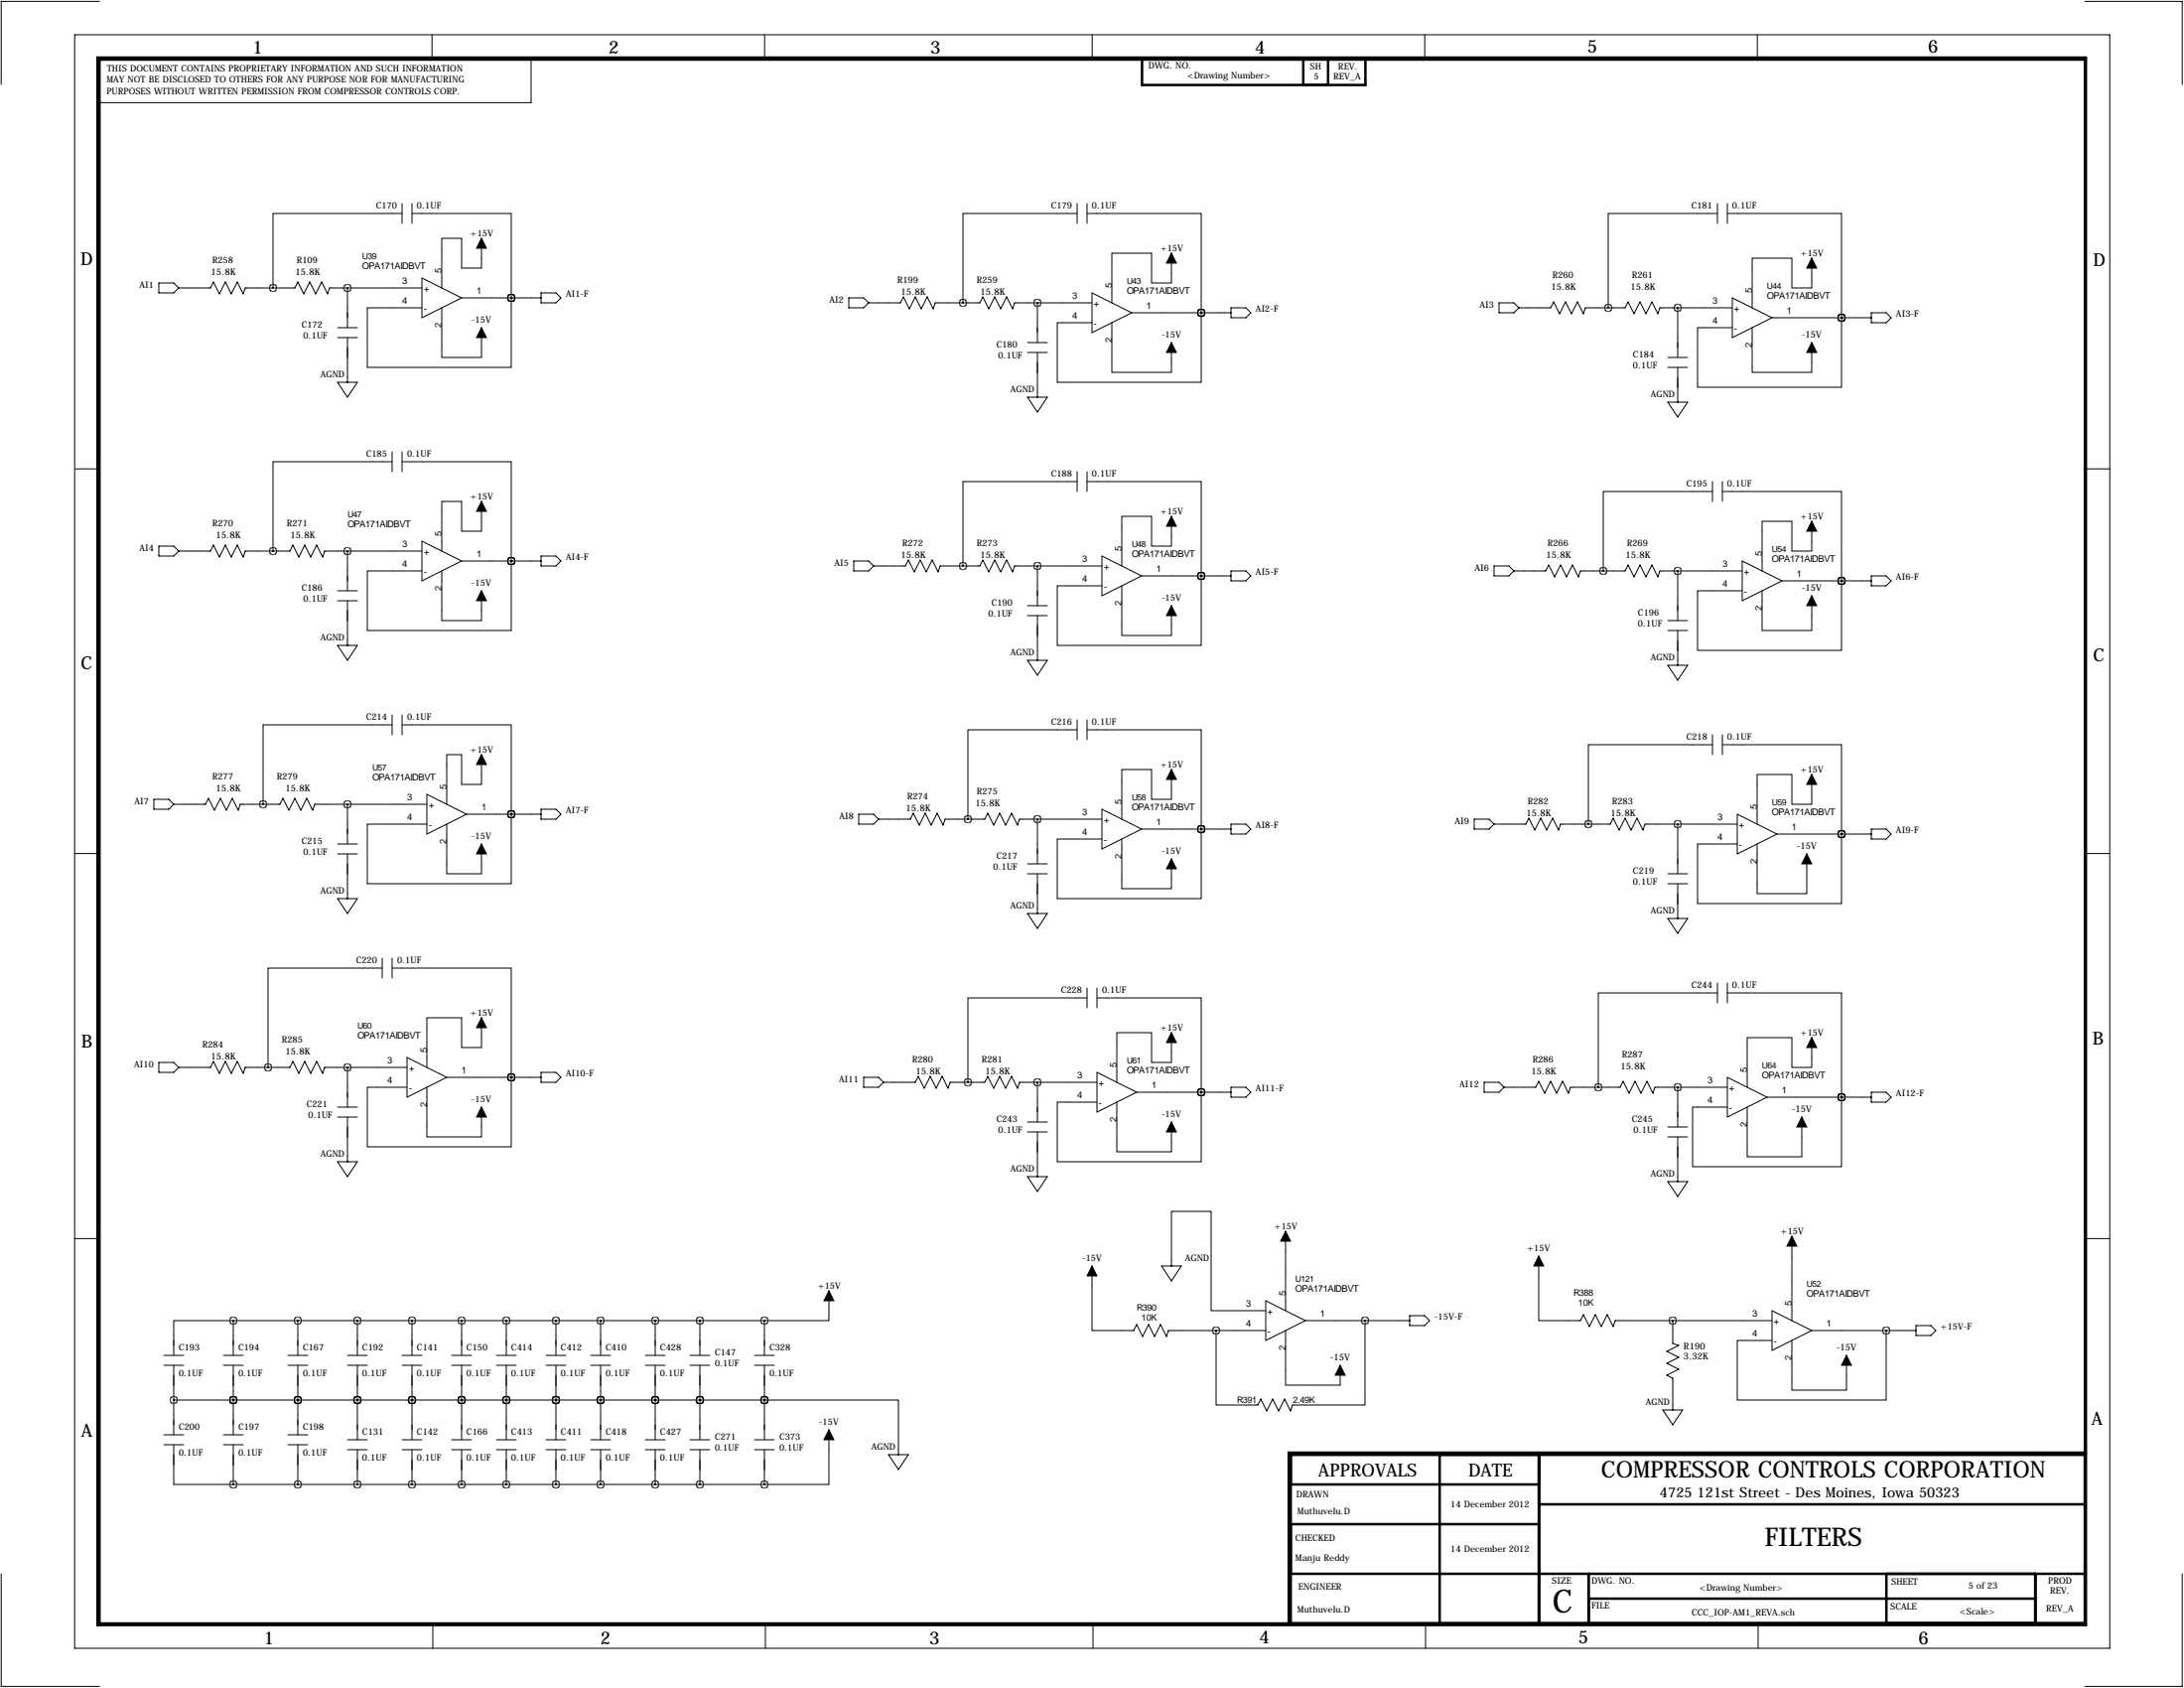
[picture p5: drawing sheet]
<svg xmlns="http://www.w3.org/2000/svg" width="559mm" height="432mm" viewBox="0 0 559 432" stroke-linecap="round" stroke-linejoin="round" font-family="sans-serif">
<g fill="none" stroke="#000" stroke-width=".25">
<path d="M19.1 8.9h520.7v412.7h-520.7zM25.5 .4h-25.2v21.2M110.5 8.9v6.3M143.1 15.2h-7.2v11.1h-110.9M195.6 8.9v6.3M279.5 8.9v6.3M364.5 8.9v6.3M449.6 8.9v6.3M533.5 .4h24.8v21.2M102.9 54.6h-33.1v19.1M102.9 52.1v5M105.4 54.6h25.4v21.6"/>
<path d="M105.4 52.1v5M275.6 54.6h-29.2v22.9M275.6 52.1v5M278.1 54.6h29.2v25.4M278.1 52.1v5M439.4 54.6h-27.9v24.1M439.4 52.1v5M442 54.6h29.2v26.7M442 52.1v5M40.6 72.4h3.8l1.3 1.3-1.3 1.2h-3.8zM45.7 73.7h8.1l.8-1.6 1.5 3.1 1.6-3.1 1.5 3.1 1.5-3.1 1.5 3.1 .5-1.5h12.7l.8-1.6 1.5 3.1 1.5-3.1 1.6 3.1 1.5-3.1 1.5 3.1 .5-1.5h23.6M88.9 73.7v10.1"/>
<path d="M107.9 71.1l10.2 5.1-10.2 5.1zM113 78.7v12.7h10.2v-7.6M118.1 76.2h20.3M123.2 61v7.6h-5.1v-7.6h-5.1v12.7M130.8 76.2v17.8h-36.8v-15.3h13.9M130.8 76.2h.1M138.4 74.9h3.8l1.3 1.3-1.3 1.3h-3.8zM217.2 76.2h3.8l1.2 1.3-1.2 1.2h-3.8zM222.2 77.5h8.2l.7-1.6 1.6 3.1 1.5-3.1 1.5 3.1 1.5-3.1 1.6 3.1 .5-1.5h11.4l.8-1.6 1.5 3.1 1.5-3.1 1.5 3.1 1.6-3.1 1.5 3.1 .5-1.5h19.8M265.4 77.5v10.1M279.4 74.9l10.2 5.1-10.2 5.1zM299.7 64.8v7.6h-5.1v-7.6h-10.1v12.7"/>
<path d="M315 78.7h3.8l1.2 1.3-1.2 1.3h-3.8zM383.5 77.5h3.8l1.3 1.2-1.3 1.3h-3.8zM388.6 78.7h8.1l.8-1.5 1.5 3.1 1.6-3.1 1.5 3.1 1.5-3.1 1.5 3.1 .5-1.6h10.2l.8-1.5 1.5 3.1 1.5-3.1 1.5 3.1 1.6-3.1 1.5 3.1 .5-1.6h18.5M429.3 78.7v12.7M443.2 76.2l10.2 5.1-10.2 5.1zM463.5 66v7.7h-5v-7.7h-10.2v12.7M86.4 83.8h5M86.4 86.4h5M86.4 97.8h5l-2.5 3.8zM88.9 86.4v11.4M262.9 87.6h5.1M262.9 90.2h5.1"/>
<path d="M265.4 90.2v11.4M284.5 82.6v12.6h15.2v-7.6M289.6 80h25.4M307.3 80v17.8h-36.8v-15.2h8.9M307.3 80h.1M426.7 91.4h5.1M426.7 94h5.1M429.3 94v8.9M448.3 83.8v11.4h15.2v-7.6M453.4 81.3h25.4M471.2 81.3v17.8h-36.9v-15.3h8.9M471.2 81.3h.1"/>
<path d="M478.8 80h3.8l1.3 1.3-1.3 1.3h-3.8zM19.2 119.9h6.4M100.3 118.1h-30.5v22.9M100.3 115.6v5M102.9 118.1h27.9v25.4M102.9 115.6v5M262.9 101.6h5.1l-2.6 3.8zM426.7 102.9h5.1l-2.5 3.8zM533.4 119.9h6.4M40.6 139.7h3.8l1.3 1.3-1.3 1.2h-3.8zM107.9 138.4l10.2 5.1-10.2 5.1zM123.2 128.3v7.6h-5.1v-7.6h-5.1v12.7"/>
<path d="M275.6 123.2h-29.2v21.6M275.6 120.6v5.1M278.1 123.2h29.2v24.1M278.1 120.6v5.1M299.7 132.1v7.6h-5.1v-7.6h-7.6v12.7M438.1 125.7h-27.9v20.3M438.1 123.2v5.1M440.7 125.7h30.5v22.9M440.7 123.2v5.1M463.5 133.3v7.7h-5v-7.7h-7.7v12.7M45.7 141h8.1l.8-1.6 1.5 3.1 1.6-3.1 1.5 3.1 1.5-3.1 1.5 3.1 .5-1.5h11.5l.7-1.6 1.6 3.1 1.5-3.1 1.5 3.1 1.5-3.1 1.5 3.1 .6-1.5h24.8M86.4 151.1h5"/>
<path d="M86.4 153.7h5M88.9 141v10.1M88.9 153.7v11.4M113 146v12.8h10.2v-7.7M118.1 143.5h20.3M130.8 143.5v17.8h-36.8v-15.3h13.9M130.8 143.5h.1M138.4 142.2h3.8l1.3 1.3-1.3 1.3h-3.8zM218.4 143.5h3.8l1.3 1.3-1.3 1.2h-3.8zM223.5 144.8h8.1l.8-1.5 1.5 3 1.6-3 1.5 3 1.5-3 1.5 3 .5-1.5h10.2l.8-1.5 1.5 3 1.5-3 1.5 3 1.6-3 1.5 3 .5-1.5h22.3M262.9 154.9h5.1M262.9 157.5h5.1"/>
<path d="M265.4 144.8v10.1M265.4 157.5v11.4M281.9 142.2l10.2 5.1-10.2 5.1zM287 149.9v12.7h12.7v-7.7M292.1 147.3h22.9M307.3 147.3v17.8h-36.8v-15.2h11.4M307.3 147.3h.1M315 146h3.8l1.2 1.3-1.2 1.3h-3.8zM382.3 144.8h3.8l1.2 1.2-1.2 1.3h-3.8zM387.3 146h8.2l.7-1.5 1.6 3.1 1.5-3.1 1.5 3.1 1.5-3.1 1.6 3.1 .5-1.6h11.4l.8-1.5 1.5 3.1 1.5-3.1 1.5 3.1 1.6-3.1 1.5 3.1 .5-1.6h21.1M426.7 158.8h5.1M429.3 146v12.8"/>
<path d="M445.8 143.5l10.1 5.1-10.1 5.1zM450.8 151.1v10.2h12.7v-8.9M455.9 148.6h22.9M471.2 148.6v17.8h-36.9v-15.3h11.5M471.2 148.6h.1M478.8 147.3h3.8l1.3 1.3-1.3 1.3h-3.8zM86.4 165.1h5l-2.5 3.8zM262.9 168.9h5.1l-2.6 3.8zM426.7 161.3h5.1M426.7 170.2h5.1l-2.5 3.8zM429.3 161.3v8.9M100.3 185.4h-33v20.3"/>
<path d="M100.3 182.9v5.1M102.9 185.4h27.9v22.9M102.9 182.9v5.1M123.2 193v7.7h-5.1v-7.7h-3.8v12.7M275.6 186.7h-28v22.8M275.6 184.1v5.1M278.1 186.7h29.2v25.4M278.1 184.1v5.1M299.7 196.8v7.7h-5.1v-7.7h-7.6v12.7M438.1 190.5h-31.7v20.3M438.1 188v5M440.7 190.5h30.5v22.9"/>
<path d="M440.7 188v5M463.5 198.1v7.6h-5v-7.6h-8.9v12.7M19 218.3h6.5M39.4 204.5h3.8l1.2 1.2-1.2 1.3h-3.8zM44.4 205.7h8.2l.7-1.5 1.6 3.1 1.5-3.1 1.5 3.1 1.5-3.1 1.6 3.1 .5-1.6h10.1l.8-1.5 1.5 3.1 1.5-3.1 1.6 3.1 1.5-3.1 1.5 3.1 .5-1.6h28.7M86.4 215.9h5M86.4 218.4h5M88.9 205.7v10.2M88.9 218.4v11.5M109.2 203.2l10.2 5.1-10.2 5.1zM114.3 210.8v12.7h8.9v-7.6M119.4 208.3h19"/>
<path d="M130.8 208.3v17.8h-36.8v-15.3h15.2M130.8 208.3h.1M138.4 207h3.8l1.3 1.3-1.3 1.2h-3.8zM219.7 208.3h3.8l1.3 1.2-1.3 1.3h-3.8zM224.8 209.5h8.1l.8-1.5 1.5 3.1 1.5-3.1 1.6 3.1 1.5-3.1 1.5 3.1 .5-1.6h10.2l.7-1.5 1.6 3.1 1.5-3.1 1.5 3.1 1.5-3.1 1.5 3.1 .6-1.6h21M265.4 209.5v11.5M281.9 207l10.2 5.1-10.2 5.1zM287 214.6v12.7h12.7v-7.6M292.1 212.1h22.9M307.3 212.1v17.8h-36.8v-15.3h11.4M307.3 212.1h.1M315 210.8h3.8l1.2 1.3-1.2 1.3h-3.8z"/>
<path d="M377.2 209.5h3.8l1.3 1.3-1.3 1.3h-3.8zM382.3 210.8h8.1l.8-1.5 1.5 3 1.5-3 1.5 3 1.6-3 1.5 3 .5-1.5h12.7l.7-1.5 1.6 3 1.5-3 1.5 3 1.5-3 1.6 3 .5-1.5h23.6M429.3 210.8v12.7M444.5 208.3l10.2 5.1-10.2 5zM449.6 215.9v12.7h12.7v-10.2M454.7 213.4h24.1M471.2 213.4v17.7h-36.9v-15.2h10.2M471.2 213.4h.1M478.8 212.1h3.8l1.3 1.3-1.3 1.2h-3.8zM533.3 218.3h6.4M86.4 229.9h5l-2.5 3.8zM262.9 221h5.1"/>
<path d="M262.9 223.5h5.1M262.9 233.7h5.1l-2.6 3.8zM265.4 223.5v10.2M426.7 223.5h5.1M426.7 226.1h5.1M426.7 234.9h5.1l-2.5 3.9zM429.3 226.1v8.8M97.8 247.6h-29.2v25.4M97.8 245.1v5.1M100.3 247.6h30.5v28M100.3 245.1v5.1M278.1 255.3h-30.5v21.6"/>
<path d="M278.1 252.7v5.1M280.7 255.3h26.6v24.1M280.7 252.7v5.1M439.4 254h-30.5v24.1M439.4 251.5v5M442 254h29.2v26.7M442 251.5v5M40.6 271.8h3.8l1.3 1.2-1.3 1.3h-3.8zM45.7 273h8.1l.8-1.5 1.5 3.1 1.6-3.1 1.5 3.1 1.5-3.1 1.5 3.1 .5-1.6h11.5l.7-1.5 1.6 3.1 1.5-3.1 1.5 3.1 1.5-3.1 1.5 3.1 .6-1.6h21M88.9 273v10.2M104.1 270.5l10.2 5.1-10.2 5.1zM109.2 278.1v12.7h14v-7.6"/>
<path d="M114.3 275.6h24.1M123.2 260.3v7.7h-5.1v-7.7h-8.9v12.7M130.8 275.6v17.8h-36.8v-15.3h10.1M130.8 275.6h.1M138.4 274.3h3.8l1.3 1.3-1.3 1.3h-3.8zM221 275.6h3.8l1.3 1.3-1.3 1.2h-3.8zM226.1 276.9h8.1l.7-1.6 1.6 3.1 1.5-3.1 1.5 3.1 1.5-3.1 1.6 3.1 .5-1.5h8.9l.7-1.6 1.6 3.1 1.5-3.1 1.5 3.1 1.5-3.1 1.5 3.1 .6-1.5h19.8M265.4 276.9v10.1M280.7 274.3l10.1 5.1-10.1 5.1zM290.8 279.4h24.2M299.7 264.2v7.6h-5.1v-7.6h-8.8v12.7M307.3 279.4v17.8h-36.8v-15.3h10.2"/>
<path d="M307.3 279.4h.1M315 278.1h3.8l1.2 1.3-1.2 1.3h-3.8zM379.7 276.9h3.8l1.3 1.2-1.3 1.3h-3.8zM384.8 278.1h8.1l.8-1.5 1.5 3.1 1.5-3.1 1.6 3.1 1.5-3.1 1.5 3.1 .5-1.6h12.7l.8-1.5 1.5 3.1 1.5-3.1 1.6 3.1 1.5-3.1 1.5 3.1 .5-1.6h18.6M429.3 278.1v10.2M442 275.6l10.1 5.1-10.1 5.1zM463.5 265.4v7.6h-5v-7.6h-11.5v12.7M478.8 279.4h3.8l1.3 1.3-1.3 1.2h-3.8zM86.4 283.2h5M86.4 285.8h5M86.4 297.2h5l-2.5 3.8zM88.9 285.8v11.4"/>
<path d="M262.9 287h5.1M262.9 289.6h5.1M265.4 289.6v11.4M285.8 281.9v12.7h13.9v-7.6M426.7 288.3h5.1M426.7 290.8h5.1M429.3 290.8v11.5M447 283.2v12.7h14v-10.1M452.1 280.7h26.7M471.2 280.7v17.7h-38.1v-15.2h8.9M471.2 280.7h.1M19 316.8h6.5"/>
<path d="M262.9 301h5.1l-2.6 3.8zM328.9 315v20.3M426.7 302.3h5.1l-2.5 3.8zM458.5 316.2v21.6M533.3 316.8h6.4M59.7 337.8h-15.3v8.9M59.7 337.8h135.9M59.7 337.8v8.9M76.2 337.8v8.9M91.4 337.8v8.9M105.4 337.8v8.9M118.1 337.8v8.9"/>
<path d="M129.5 337.8v8.9M142.2 337.8v8.9M153.7 337.8v8.9M167.6 337.8v8.9M179.1 337.8v8.9M195.6 337.8v8.9M212.1 330.2v7.6h-16.5M279.4 323.8v16.6h10.7l.7-1.6 1.6 3.1 1.5-3.1 1.5 3.1 1.5-3.1 1.5 3.1 .6-1.5h24.8M297.2 323.8h5.1l-2.6 3.9zM299.7 323.8v-13.9h10.2v25.4h13.9M323.8 332.7l10.2 5.1-10.2 5.1zM334 337.8h26.7"/>
<path d="M349.2 337.8v21.6h-18.5l-.5 1.5-1.5-3-1.5 3-1.6-3-1.5 3-1.5-3-.8 1.5h-10.7v-19M360.7 336.5h3.8l1.3 1.3-1.3 1.3h-3.8zM393.7 321.3v16.5h10.7l.7-1.5 1.6 3 1.5-3 1.5 3 1.5-3 1.5 3 .6-1.5h40.1M428 337.8v5.9l1.5 .5-3 1.5 3 1.5-3 1.5 3 1.6-3 1.5 1.5 .8v8.1M453.4 335.3l10.1 5.1-10.1 5zM490.2 339.1h3.8l1.3 1.3-1.3 1.2h-3.8zM41.9 346.7h5.1M41.9 349.2h5.1M44.4 349.2v17.8M44.4 358.1h151.2M57.1 346.7h5.1M57.1 349.2h5.1"/>
<path d="M59.7 358.1h.1M59.7 349.2v17.8M73.7 346.7h5M73.7 349.2h5M76.2 358.1h.1M76.2 349.2v17.8M88.9 346.7h5.1M88.9 349.2h5.1M91.4 358.1h.1M91.4 349.2v19.1M102.9 346.7h5M102.9 349.2h5"/>
<path d="M105.4 358.1h.1M105.4 349.2v19.1M115.6 346.7h5M115.6 349.2h5M118.1 358.1h.1M118.1 349.2v19.1M127 346.7h5.1M127 349.2h5.1M129.5 358.1h.1M129.5 349.2v19.1M139.7 346.7h5.1M139.7 349.2h5.1"/>
<path d="M142.2 358.1h.1M142.2 349.2v19.1M151.1 346.7h5.1M151.1 349.2h5.1M153.7 358.1h.1M153.7 349.2v19.1M165.1 346.7h5.1M165.1 349.2h5.1M167.6 358.1h.1M167.6 349.2v19.1M176.5 346.7h5.1M176.5 349.2h5.1"/>
<path d="M179.1 358.1h.1M179.1 349.2v19.1M193 346.7h5.1M193 349.2h5.1M195.6 358.1h.1M195.6 358.1h34.3v14M195.6 349.2v19.1M328.9 340.4v13.9h14v-5.1M458.5 342.9v12.7h13.9v-8.9M463.5 340.4h26.7M482.6 340.4v17.7h-38.1v-15.2h8.9M41.9 367h5.1"/>
<path d="M41.9 369.6h5.1M44.4 369.6v10.1h15.3M57.1 367h5.1M57.1 369.6h5.1M59.7 369.6v10.1M59.7 379.7h135.9M73.7 367h5M73.7 369.6h5M76.2 369.6v10.1M88.9 368.3h5.1M88.9 370.8h5.1M91.4 370.8v8.9"/>
<path d="M102.9 368.3h5M102.9 370.8h5M105.4 370.8v8.9M115.6 368.3h5M115.6 370.8h5M118.1 370.8v8.9M127 368.3h5.1M127 370.8h5.1M129.5 370.8v8.9M139.7 368.3h5.1M139.7 370.8h5.1M142.2 370.8v8.9"/>
<path d="M151.1 368.3h5.1M151.1 370.8h5.1M153.7 370.8v8.9M165.1 368.3h5.1M165.1 370.8h5.1M167.6 370.8v8.9M176.5 368.3h5.1M176.5 370.8h5.1M179.1 370.8v8.9M193 368.3h5.1M193 370.8h5.1M195.6 370.8v8.9"/>
<path d="M212.1 365.8v13.9h-16.5M227.3 372.1h5.1l-2.5 3.8zM425.4 360.7h5.1l-2.5 3.8zM.3 402.6v28.8h25.2M110.7 415.3v6.3M195.8 415.3v6.3M279.7 415.3v6.3M364.7 415.3v6.3M449.8 415.3v6.3M558.3 402.6v28.8h-24.8"/>
</g>
<g fill="none" stroke="#000" stroke-width=".63">
<path d="M24.9 14.7h508.8v401h-508.8zM25.5 15.2h508v400.1h-508zM292.2 15h57.2v6.7h-57.2zM333.5 21.7v-6.7h6.3v6.7M330.3 379.7h63.5M368.4 372.1v43.2M393.8 372.1v43.2M533.5 372.1h-203.2v43.2M533.5 371.6h-203.8v43.7M330.3 389.9h63.5M393.8 384.8h139.7M330.3 402.6h203.2"/>
<path d="M406.5 402.6v12.7M406.5 408.9h114.3M482.7 402.6v12.7M520.8 402.6v12.7"/>
</g>
<g fill="#000" stroke="#000" stroke-width=".25">
<path d="M123.2 61l1.3 2.5h-2.6zM299.7 64.8l1.3 2.5h-2.6zM463.5 66l1.3 2.6h-2.5zM123.2 83.8l1.3 2.6h-2.6zM299.7 87.6l1.3 2.6h-2.6zM463.5 87.6l1.3 2.6h-2.5zM123.2 128.3l1.3 2.5h-2.6zM299.7 132.1l1.3 2.5h-2.6zM463.5 133.3l1.3 2.6h-2.5zM123.2 151.1l1.3 2.6h-2.6zM299.7 154.9l1.3 2.6h-2.6zM463.5 152.4l1.3 2.5h-2.5z"/>
<path d="M123.2 193l1.3 2.6h-2.6zM299.7 196.8l1.3 2.6h-2.6zM463.5 198.1l1.3 2.6h-2.5zM123.2 215.9l1.3 2.5h-2.6zM299.7 219.7l1.3 2.5h-2.6zM462.3 218.4l1.2 2.6h-2.5zM123.2 260.3l1.3 2.6h-2.6zM299.7 264.2l1.3 2.5h-2.6zM463.5 265.4l1.3 2.6h-2.5zM123.2 283.2l1.3 2.6h-2.6zM299.7 287l1.3 2.6h-2.6zM461 285.8l1.3 2.5h-2.6z"/>
<path d="M328.9 315l1.3 2.5h-2.5zM458.5 316.2l1.2 2.6h-2.5zM212.1 330.2l1.3 2.5h-2.6zM279.4 323.8l1.3 2.6h-2.6zM393.7 321.3l1.3 2.5h-2.6zM342.9 349.2l1.3 2.6h-2.6zM472.4 346.7l1.3 2.5h-2.5zM212.1 365.8l1.3 2.5h-2.6z"/>
</g>
<path d="M130.7 76.2a.1 .1 0 0 0 .2 0 .1 .1 0 0 0-.2 0zM88.8 73.7a.1 .1 0 0 0 .2 0 .1 .1 0 0 0-.2 0zM130.7 76.2a.1 .1 0 0 0 .2 0 .1 .1 0 0 0-.2 0zM130.7 143.5a.1 .1 0 0 0 .2 0 .1 .1 0 0 0-.2 0zM88.8 141a.1 .1 0 0 0 .2 0 .1 .1 0 0 0-.2 0zM130.7 143.5a.1 .1 0 0 0 .2 0 .1 .1 0 0 0-.2 0zM130.7 208.3a.1 .1 0 0 0 .2 0 .1 .1 0 0 0-.2 0zM88.8 205.7a.1 .1 0 0 0 .2 0 .1 .1 0 0 0-.2 0zM130.7 208.3a.1 .1 0 0 0 .2 0 .1 .1 0 0 0-.2 0zM130.7 275.6a.1 .1 0 0 0 .2 0 .1 .1 0 0 0-.2 0zM88.8 273a.1 .1 0 0 0 .2 0 .1 .1 0 0 0-.2 0zM130.7 275.6a.1 .1 0 0 0 .2 0 .1 .1 0 0 0-.2 0zM69.8 73.7a.07 .07 0 0 0 .1 0 .07 .07 0 0 0-.1 0zM69.8 141a.07 .07 0 0 0 .1 0 .07 .07 0 0 0-.1 0zM67.2 205.7a.1 .1 0 0 0 .2 0 .1 .1 0 0 0-.2 0zM68.5 273a.07 .07 0 0 0 .1 0 .07 .07 0 0 0-.1 0zM307.3 80a.07 .07 0 0 0 .1 0 .07 .07 0 0 0-.1 0zM265.4 77.5a.07 .07 0 0 0 .1 0 .07 .07 0 0 0-.1 0zM307.3 80a.07 .07 0 0 0 .1 0 .07 .07 0 0 0-.1 0zM307.3 147.3a.07 .07 0 0 0 .1 0 .07 .07 0 0 0-.1 0zM265.4 144.8a.07 .07 0 0 0 .1 0 .07 .07 0 0 0-.1 0zM307.3 147.3a.07 .07 0 0 0 .1 0 .07 .07 0 0 0-.1 0zM307.3 212.1a.07 .07 0 0 0 .1 0 .07 .07 0 0 0-.1 0zM265.4 209.5a.07 .07 0 0 0 .1 0 .07 .07 0 0 0-.1 0zM307.3 212.1a.07 .07 0 0 0 .1 0 .07 .07 0 0 0-.1 0zM307.3 279.4a.07 .07 0 0 0 .1 0 .07 .07 0 0 0-.1 0zM265.4 276.9a.07 .07 0 0 0 .1 0 .07 .07 0 0 0-.1 0zM307.3 279.4a.07 .07 0 0 0 .1 0 .07 .07 0 0 0-.1 0zM246.3 77.5a.07 .07 0 0 0 .1 0 .07 .07 0 0 0-.1 0zM246.3 144.8a.07 .07 0 0 0 .1 0 .07 .07 0 0 0-.1 0zM247.6 209.5a.07 .07 0 0 0 .1 0 .07 .07 0 0 0-.1 0zM247.6 276.9a.07 .07 0 0 0 .1 0 .07 .07 0 0 0-.1 0zM471.1 81.3a.07 .07 0 0 0 .1 0 .07 .07 0 0 0-.1 0zM429.2 78.7a.07 .07 0 0 0 .1 0 .07 .07 0 0 0-.1 0zM471.1 81.3a.07 .07 0 0 0 .1 0 .07 .07 0 0 0-.1 0zM471.1 148.6a.07 .07 0 0 0 .1 0 .07 .07 0 0 0-.1 0zM429.2 146.1a.07 .07 0 0 0 .1 0 .07 .07 0 0 0-.1 0zM471.1 148.6a.07 .07 0 0 0 .1 0 .07 .07 0 0 0-.1 0zM471.1 213.4a.07 .07 0 0 0 .1 0 .07 .07 0 0 0-.1 0zM429.2 210.8a.07 .07 0 0 0 .1 0 .07 .07 0 0 0-.1 0zM471.1 213.4a.07 .07 0 0 0 .1 0 .07 .07 0 0 0-.1 0zM471.1 280.7a.07 .07 0 0 0 .1 0 .07 .07 0 0 0-.1 0zM429.2 278.1a.07 .07 0 0 0 .1 0 .07 .07 0 0 0-.1 0zM471.1 280.7a.07 .07 0 0 0 .1 0 .07 .07 0 0 0-.1 0zM411.4 78.7a.07 .07 0 0 0 .1 0 .07 .07 0 0 0-.1 0zM410.1 146.1a.1 .1 0 0 0 .2 0 .1 .1 0 0 0-.2 0zM406.3 210.8a.1 .1 0 0 0 .2 0 .1 .1 0 0 0-.2 0zM408.9 278.1a.07 .07 0 0 0 .1 0 .07 .07 0 0 0-.1 0zM349.2 337.8a.07 .07 0 0 0 .1 0 .07 .07 0 0 0-.1 0zM311.1 340.4a.07 .07 0 0 0 .1 0 .07 .07 0 0 0-.1 0zM482.5 340.4a.1 .1 0 0 0 .2 0 .1 .1 0 0 0-.2 0zM427.9 337.8a.1 .1 0 0 0 .2 0 .1 .1 0 0 0-.2 0zM44.4 358.1a.07 .07 0 0 0 .1 0 .07 .07 0 0 0-.1 0zM59.6 358.1a.1 .1 0 0 0 .2 0 .1 .1 0 0 0-.2 0zM59.6 358.1a.1 .1 0 0 0 .2 0 .1 .1 0 0 0-.2 0zM76.1 358.1a.1 .1 0 0 0 .2 0 .1 .1 0 0 0-.2 0zM76.1 358.1a.1 .1 0 0 0 .2 0 .1 .1 0 0 0-.2 0zM76.1 337.8a.1 .1 0 0 0 .2 0 .1 .1 0 0 0-.2 0zM59.6 337.8a.1 .1 0 0 0 .2 0 .1 .1 0 0 0-.2 0zM59.6 379.7a.1 .1 0 0 0 .2 0 .1 .1 0 0 0-.2 0zM91.4 337.8a.07 .07 0 0 0 .1 0 .07 .07 0 0 0-.1 0zM76.1 379.7a.1 .1 0 0 0 .2 0 .1 .1 0 0 0-.2 0zM91.4 358.1a.07 .07 0 0 0 .1 0 .07 .07 0 0 0-.1 0zM105.3 358.1a.1 .1 0 0 0 .2 0 .1 .1 0 0 0-.2 0zM118 358.1a.1 .1 0 0 0 .2 0 .1 .1 0 0 0-.2 0zM118 358.1a.1 .1 0 0 0 .2 0 .1 .1 0 0 0-.2 0zM105.3 358.1a.1 .1 0 0 0 .2 0 .1 .1 0 0 0-.2 0zM105.3 379.7a.1 .1 0 0 0 .2 0 .1 .1 0 0 0-.2 0zM118 379.7a.1 .1 0 0 0 .2 0 .1 .1 0 0 0-.2 0zM91.4 379.7a.07 .07 0 0 0 .1 0 .07 .07 0 0 0-.1 0zM105.3 337.8a.1 .1 0 0 0 .2 0 .1 .1 0 0 0-.2 0zM118 337.8a.1 .1 0 0 0 .2 0 .1 .1 0 0 0-.2 0zM91.4 358.1a.07 .07 0 0 0 .1 0 .07 .07 0 0 0-.1 0zM129.5 337.8a.07 .07 0 0 0 .1 0 .07 .07 0 0 0-.1 0zM142.2 337.8a.07 .07 0 0 0 .1 0 .07 .07 0 0 0-.1 0zM153.6 337.8a.07 .07 0 0 0 .1 0 .07 .07 0 0 0-.1 0zM167.6 337.8a.07 .07 0 0 0 .1 0 .07 .07 0 0 0-.1 0zM167.6 358.1a.07 .07 0 0 0 .1 0 .07 .07 0 0 0-.1 0zM167.6 358.1a.07 .07 0 0 0 .1 0 .07 .07 0 0 0-.1 0zM153.6 358.1a.07 .07 0 0 0 .1 0 .07 .07 0 0 0-.1 0zM153.6 358.1a.07 .07 0 0 0 .1 0 .07 .07 0 0 0-.1 0zM142.2 358.1a.07 .07 0 0 0 .1 0 .07 .07 0 0 0-.1 0zM142.2 358.1a.07 .07 0 0 0 .1 0 .07 .07 0 0 0-.1 0zM129.5 358.1a.07 .07 0 0 0 .1 0 .07 .07 0 0 0-.1 0zM129.5 358.1a.07 .07 0 0 0 .1 0 .07 .07 0 0 0-.1 0zM129.5 379.7a.07 .07 0 0 0 .1 0 .07 .07 0 0 0-.1 0zM142.2 379.7a.07 .07 0 0 0 .1 0 .07 .07 0 0 0-.1 0zM153.6 379.7a.07 .07 0 0 0 .1 0 .07 .07 0 0 0-.1 0zM167.6 379.7a.07 .07 0 0 0 .1 0 .07 .07 0 0 0-.1 0zM179 358.1a.07 .07 0 0 0 .1 0 .07 .07 0 0 0-.1 0zM179 358.1a.07 .07 0 0 0 .1 0 .07 .07 0 0 0-.1 0zM179 379.7a.07 .07 0 0 0 .1 0 .07 .07 0 0 0-.1 0zM179 337.8a.07 .07 0 0 0 .1 0 .07 .07 0 0 0-.1 0zM195.5 337.8a.07 .07 0 0 0 .1 0 .07 .07 0 0 0-.1 0zM195.5 358.1a.07 .07 0 0 0 .1 0 .07 .07 0 0 0-.1 0zM195.5 358.1a.07 .07 0 0 0 .1 0 .07 .07 0 0 0-.1 0zM195.5 379.7a.07 .07 0 0 0 .1 0 .07 .07 0 0 0-.1 0z" fill="#000" stroke="#000" stroke-width="1.9"/>
<text font-size="8.2" x="397.2" y="412.6">C</text>
<text font-size="6.6" x="451.6" y="395.5">FILTERS</text>
<text font-size="5.9" x="409.7" y="378">COMPRESSOR CONTROLS CORPORATION</text>
<g font-size="4.6">
<text x="64.6" y="13.7">1</text>
<text x="155.8" y="13.7">2</text>
<text x="238" y="13.7">3</text>
<text x="321.1" y="13.7">4</text>
<text x="406.1" y="13.5">5</text>
<text x="493.3" y="13.5">6</text>
<text x="20.6" y="67.9">D</text>
<text x="535.6" y="68.1">D</text>
<text x="20.7" y="171.1">C</text>
<text x="535.5" y="169.2">C</text>
<text x="20.8" y="268.1">B</text>
<text x="535.4" y="267.2">B</text>
<text x="535.2" y="364.5">A</text>
<text x="20.8" y="367.5">A</text>
<text x="337.3" y="377.7">APPROVALS</text>
<text x="375.7" y="377.7">DATE</text>
<text x="67.5" y="420.6">1</text>
<text x="153.6" y="420.6">2</text>
<text x="237.8" y="420.6">3</text>
<text x="322.2" y="420.5">4</text>
<text x="403.9" y="420.4">5</text>
<text x="490.9" y="420.6">6</text>
</g>
<text font-size="3.6" x="424.7" y="383">4725 121st Street - Des Moines, Iowa 50323</text>
<g font-size="2.4">
<text x="54" y="70.2">15.8K</text>
<text x="75.5" y="70.2">15.8K</text>
<text x="92.7" y="68.9">OPA171AIDBVT</text>
<text x="113" y="69.8" transform="rotate(-90 113 69.8)">5</text>
<text x="102.9" y="72.7">3</text>
<text x="102.9" y="77.8">4</text>
<text x="121.9" y="75.2">1</text>
<text x="230.5" y="75.3">15.8K</text>
<text x="250.8" y="75.3">15.8K</text>
<text x="274.4" y="76.5">3</text>
<text x="284.5" y="73.7" transform="rotate(-90 284.5 73.7)">5</text>
<text x="288.3" y="75.2">OPA171AIDBVT</text>
<text x="396.9" y="74.1">15.8K</text>
<text x="417.2" y="74.1">15.8K</text>
<text x="438.2" y="77.8">3</text>
<text x="448.3" y="74.9" transform="rotate(-90 448.3 74.9)">5</text>
<text x="452.1" y="76.5">OPA171AIDBVT</text>
<text x="113" y="83.8" transform="rotate(-90 113 83.8)">2</text>
<text x="274.4" y="81.6">4</text>
<text x="293.4" y="79.1">1</text>
<text x="438.2" y="82.9">4</text>
<text x="457.2" y="80.3">1</text>
<text x="284.5" y="87.6" transform="rotate(-90 284.5 87.6)">2</text>
<text x="448.3" y="88.9" transform="rotate(-90 448.3 88.9)">2</text>
<text x="461" y="86.4">-15V</text>
<text x="55.2" y="137.6">15.8K</text>
<text x="74.3" y="137.6">15.8K</text>
<text x="88.9" y="134.9">OPA171AIDBVT</text>
<text x="113" y="137.2" transform="rotate(-90 113 137.2)">5</text>
<text x="102.9" y="140">3</text>
<text x="121.9" y="142.6">1</text>
<text x="230.5" y="142.6">15.8K</text>
<text x="250.8" y="142.6">15.8K</text>
<text x="276.9" y="143.8">3</text>
<text x="287" y="141" transform="rotate(-90 287 141)">5</text>
<text x="289.6" y="142.6">OPA171AIDBVT</text>
<text x="395.6" y="142.6">15.8K</text>
<text x="415.9" y="142.6">15.8K</text>
<text x="450.8" y="142.2" transform="rotate(-90 450.8 142.2)">5</text>
<text x="453.4" y="143.8">OPA171AIDBVT</text>
<text x="102.9" y="145.1">4</text>
<text x="276.9" y="148.9">4</text>
<text x="295.9" y="146.4">1</text>
<text x="440.7" y="145.1">3</text>
<text x="459.7" y="147.6">1</text>
<text x="113" y="151.1" transform="rotate(-90 113 151.1)">2</text>
<text x="287" y="154.9" transform="rotate(-90 287 154.9)">2</text>
<text x="440.7" y="150.2">4</text>
<text x="461" y="151.1">-15V</text>
<text x="450.8" y="156.2" transform="rotate(-90 450.8 156.2)">2</text>
<text x="55.2" y="202.3">15.8K</text>
<text x="73" y="202.3">15.8K</text>
<text x="95.2" y="199.7">OPA171AIDBVT</text>
<text x="114.3" y="201.9" transform="rotate(-90 114.3 201.9)">5</text>
<text x="104.2" y="204.8">3</text>
<text x="104.2" y="209.9">4</text>
<text x="123.2" y="207.3">1</text>
<text x="231.8" y="207.4">15.8K</text>
<text x="249.5" y="206.1">15.8K</text>
<text x="276.9" y="208.6">3</text>
<text x="287" y="205.7" transform="rotate(-90 287 205.7)">5</text>
<text x="289.6" y="207.3">OPA171AIDBVT</text>
<text x="390.5" y="208.7">15.8K</text>
<text x="412.1" y="208.7">15.8K</text>
<text x="439.5" y="209.9">3</text>
<text x="449.6" y="207" transform="rotate(-90 449.6 207)">5</text>
<text x="453.4" y="208.6">OPA171AIDBVT</text>
<text x="114.3" y="215.9" transform="rotate(-90 114.3 215.9)">2</text>
<text x="276.9" y="213.7">4</text>
<text x="295.9" y="211.1">1</text>
<text x="439.5" y="214.9">4</text>
<text x="458.5" y="212.4">1</text>
<text x="287" y="219.7" transform="rotate(-90 287 219.7)">2</text>
<text x="449.6" y="220.9" transform="rotate(-90 449.6 220.9)">2</text>
<text x="459.7" y="217.2">-15V</text>
<text x="73" y="269.6">15.8K</text>
<text x="91.4" y="265.7">OPA171AIDBVT</text>
<text x="109.2" y="269.2" transform="rotate(-90 109.2 269.2)">5</text>
<text x="54" y="270.9">15.8K</text>
<text x="99.1" y="272.1">3</text>
<text x="118.1" y="274.6">1</text>
<text x="234.3" y="274.7">15.8K</text>
<text x="252.1" y="274.7">15.8K</text>
<text x="275.6" y="275.9">3</text>
<text x="285.7" y="273" transform="rotate(-90 285.7 273)">5</text>
<text x="288.3" y="274.6">OPA171AIDBVT</text>
<text x="391.8" y="274.7">15.8K</text>
<text x="414.6" y="273.4">15.8K</text>
<text x="447" y="274.3" transform="rotate(-90 447 274.3)">5</text>
<text x="450.8" y="275.9">OPA171AIDBVT</text>
<text x="99.1" y="277.2">4</text>
<text x="275.6" y="281">4</text>
<text x="294.6" y="278.4">1</text>
<text x="436.9" y="277.2">3</text>
<text x="455.9" y="279.7">1</text>
<text x="109.2" y="283.2" transform="rotate(-90 109.2 283.2)">2</text>
<text x="285.7" y="287" transform="rotate(-90 285.7 287)">2</text>
<text x="436.9" y="282.3">4</text>
<text x="458.4" y="284.5">-15V</text>
<text x="447" y="288.2" transform="rotate(-90 447 288.2)">2</text>
<text x="318.8" y="334.3">3</text>
<text x="328.9" y="331.5" transform="rotate(-90 328.9 331.5)">5</text>
<text x="331.5" y="330.5">OPA171AIDBVT</text>
<text x="458.5" y="334" transform="rotate(-90 458.5 334)">5</text>
<text x="462.3" y="331.8">OPA171AIDBVT</text>
<text x="318.8" y="339.4">4</text>
<text x="337.8" y="336.9">1</text>
<text x="448.4" y="336.9">3</text>
<text x="448.4" y="341.9">4</text>
<text x="467.4" y="339.4">1</text>
<text x="328.9" y="345.4" transform="rotate(-90 328.9 345.4)">2</text>
<text x="340.3" y="348">-15V</text>
<text x="430.8" y="345.2">R190</text>
<text x="430.8" y="347.6">3.32K</text>
<text x="458.5" y="347.9" transform="rotate(-90 458.5 347.9)">2</text>
<text x="469.9" y="345.4">-15V</text>
</g>
<g font-size="2.3">
<text x="293.8" y="17.6">DWG. NO.</text>
<text x="335.2" y="17.7">SH</text>
<text x="342.4" y="17.8">REV.</text>
<text x="27.3" y="21.1">MAY NOT BE DISCLOSED TO OTHERS FOR ANY PURPOSE NOR FOR MANUFACTURING</text>
<text x="27.4" y="18.3">THIS DOCUMENT CONTAINS PROPRIETARY INFORMATION AND SUCH INFORMATION</text>
<text x="303.8" y="20.1">&lt;Drawing Number&gt;</text>
<text x="336.1" y="20.4">5</text>
<text x="341.2" y="20.4">REV_A</text>
<text x="27.3" y="24.2">PURPOSES WITHOUT WRITTEN PERMISSION FROM COMPRESSOR CONTROLS CORP.</text>
<text x="96.2" y="53.3">C170</text>
<text x="106.7" y="53.3">0.1UF</text>
<text x="268.9" y="53.3">C179</text>
<text x="279.4" y="53.3">0.1UF</text>
<text x="432.7" y="53.3">C181</text>
<text x="443.2" y="53.3">0.1UF</text>
<text x="120.4" y="60.5">+15V</text>
<text x="296.9" y="64.3">+15V</text>
<text x="460.8" y="65.5">+15V</text>
<text x="54.3" y="67.3">R258</text>
<text x="75.9" y="67.3">R109</text>
<text x="397.2" y="71.1">R260</text>
<text x="417.5" y="71.1">R261</text>
<text x="35.7" y="73.7">AI1</text>
<text x="108.5" y="74.7">+</text>
<text x="144.8" y="75.9">AI1-F</text>
<text x="212.2" y="77.5">AI2</text>
<text x="229.5" y="72.4">R199</text>
<text x="249.9" y="72.4">R259</text>
<text x="77.1" y="83.8">C172</text>
<text x="108.5" y="79.8">-</text>
<text x="120.6" y="82.6">-15V</text>
<text x="279.9" y="83.6">-</text>
<text x="279.9" y="78.5">+</text>
<text x="321.3" y="79.8">AI2-F</text>
<text x="378.6" y="78.7">AI3</text>
<text x="443.7" y="79.8">+</text>
<text x="485.1" y="81">AI3-F</text>
<text x="77.6" y="86.7">0.1UF</text>
<text x="254.9" y="88.9">C180</text>
<text x="297.2" y="86.4">-15V</text>
<text x="443.7" y="84.8">-</text>
<text x="255.4" y="91.8">0.1UF</text>
<text x="417.8" y="91.4">C184</text>
<text x="417.8" y="94.3">0.1UF</text>
<text x="82" y="96.5">AGND</text>
<text x="258.5" y="100.3">AGND</text>
<text x="422.4" y="101.6">AGND</text>
<text x="93.7" y="116.8">C185</text>
<text x="104.1" y="116.8">0.1UF</text>
<text x="268.9" y="121.9">C188</text>
<text x="279.4" y="121.9">0.1UF</text>
<text x="431.5" y="124.5">C195</text>
<text x="442" y="124.5">0.1UF</text>
<text x="120.4" y="127.8">+15V</text>
<text x="296.9" y="131.6">+15V</text>
<text x="54.3" y="134.6">R270</text>
<text x="73.3" y="134.6">R271</text>
<text x="460.8" y="132.8">+15V</text>
<text x="35.7" y="141">AI4</text>
<text x="108.5" y="142">+</text>
<text x="144.8" y="143.3">AI4-F</text>
<text x="230.8" y="139.7">R272</text>
<text x="249.9" y="139.7">R273</text>
<text x="395.9" y="139.7">R266</text>
<text x="416.2" y="139.7">R269</text>
<text x="108.5" y="147.1">-</text>
<text x="120.6" y="149.9">-15V</text>
<text x="213.5" y="144.8">AI5</text>
<text x="282.4" y="145.8">+</text>
<text x="321.3" y="147.1">AI5-F</text>
<text x="377.3" y="146.1">AI6</text>
<text x="446.3" y="147.1">+</text>
<text x="485.1" y="148.3">AI6-F</text>
<text x="77.1" y="151.1">C186</text>
<text x="77.6" y="154">0.1UF</text>
<text x="253.7" y="154.9">C190</text>
<text x="282.4" y="150.9">-</text>
<text x="297.2" y="153.7">-15V</text>
<text x="446.3" y="152.2">-</text>
<text x="252.9" y="157.8">0.1UF</text>
<text x="419.1" y="157.5">C196</text>
<text x="419.1" y="160.4">0.1UF</text>
<text x="82" y="163.8">AGND</text>
<text x="258.5" y="167.6">AGND</text>
<text x="422.4" y="168.9">AGND</text>
<text x="93.7" y="184.1">C214</text>
<text x="104.1" y="184.1">0.1UF</text>
<text x="268.9" y="185.4">C216</text>
<text x="279.4" y="185.4">0.1UF</text>
<text x="431.5" y="189.2">C218</text>
<text x="442" y="189.2">0.1UF</text>
<text x="120.4" y="192.5">+15V</text>
<text x="296.9" y="196.3">+15V</text>
<text x="460.8" y="197.6">+15V</text>
<text x="54.3" y="199.4">R277</text>
<text x="70.8" y="199.4">R279</text>
<text x="249.9" y="203.2">R275</text>
<text x="34.4" y="205.7">AI7</text>
<text x="109.7" y="206.8">+</text>
<text x="144.8" y="208">AI7-F</text>
<text x="214.8" y="209.5">AI8</text>
<text x="232.1" y="204.5">R274</text>
<text x="390.8" y="205.7">R282</text>
<text x="412.4" y="205.7">R283</text>
<text x="77.1" y="215.9">C215</text>
<text x="109.7" y="211.8">-</text>
<text x="120.6" y="214.6">-15V</text>
<text x="282.4" y="215.7">-</text>
<text x="282.4" y="210.6">+</text>
<text x="321.3" y="211.8">AI8-F</text>
<text x="372.2" y="210.8">AI9</text>
<text x="445" y="211.8">+</text>
<text x="485.1" y="213.1">AI9-F</text>
<text x="77.6" y="218.8">0.1UF</text>
<text x="254.9" y="219.7">C217</text>
<text x="297.2" y="218.4">-15V</text>
<text x="445" y="216.9">-</text>
<text x="254.2" y="222.6">0.1UF</text>
<text x="417.8" y="223.5">C219</text>
<text x="417.8" y="226.4">0.1UF</text>
<text x="82" y="228.6">AGND</text>
<text x="258.5" y="232.4">AGND</text>
<text x="422.4" y="233.7">AGND</text>
<text x="91.1" y="246.4">C220</text>
<text x="101.6" y="246.4">0.1UF</text>
<text x="271.5" y="254">C228</text>
<text x="281.9" y="254">0.1UF</text>
<text x="432.7" y="252.7">C244</text>
<text x="443.2" y="252.7">0.1UF</text>
<text x="120.4" y="259.8">+15V</text>
<text x="296.9" y="263.7">+15V</text>
<text x="51.7" y="268">R284</text>
<text x="72.1" y="266.7">R285</text>
<text x="460.8" y="264.9">+15V</text>
<text x="34.4" y="273">AI10</text>
<text x="104.6" y="274.1">+</text>
<text x="144.8" y="275.3">AI10-F</text>
<text x="233.4" y="271.8">R280</text>
<text x="251.1" y="271.8">R281</text>
<text x="392.1" y="271.8">R286</text>
<text x="415" y="270.5">R287</text>
<text x="104.6" y="279.2">-</text>
<text x="120.6" y="281.9">-15V</text>
<text x="214.7" y="276.9">AI11</text>
<text x="281.2" y="277.9">+</text>
<text x="321.3" y="279.1">AI11-F</text>
<text x="373.5" y="278.1">AI12</text>
<text x="442.5" y="279.2">+</text>
<text x="485.1" y="280.4">AI12-F</text>
<text x="78.4" y="283.2">C221</text>
<text x="78.9" y="286.1">0.1UF</text>
<text x="254.9" y="287">C243</text>
<text x="281.2" y="283">-</text>
<text x="297.2" y="285.8">-15V</text>
<text x="417.5" y="287">C245</text>
<text x="442.5" y="284.2">-</text>
<text x="255.4" y="289.9">0.1UF</text>
<text x="418" y="289.9">0.1UF</text>
<text x="82" y="295.9">AGND</text>
<text x="258.5" y="299.7">AGND</text>
<text x="422.4" y="301">AGND</text>
<text x="326.1" y="314.5">+15V</text>
<text x="455.7" y="315.7">+15V</text>
<text x="276.9" y="322.6">-15V</text>
<text x="303.2" y="322.6">AGND</text>
<text x="390.8" y="320">+15V</text>
<text x="209.3" y="329.7">+15V</text>
<text x="290.9" y="335.3">R390</text>
<text x="402.7" y="331.5">R388</text>
<text x="403.9" y="334">10K</text>
<text x="292.1" y="337.8">10K</text>
<text x="324.4" y="341.4">-</text>
<text x="324.4" y="336.3">+</text>
<text x="367" y="337.6">-15V-F</text>
<text x="453.9" y="338.8">+</text>
<text x="496.6" y="340.1">+15V-F</text>
<text x="45.7" y="345.4">C193</text>
<text x="61" y="345.4">C194</text>
<text x="77.5" y="345.4">C167</text>
<text x="92.7" y="345.4">C192</text>
<text x="106.7" y="345.4">C141</text>
<text x="119.4" y="345.4">C150</text>
<text x="130.8" y="345.4">C414</text>
<text x="143.5" y="345.4">C412</text>
<text x="154.9" y="345.4">C410</text>
<text x="168.9" y="345.4">C428</text>
<text x="182.9" y="346.7">C147</text>
<text x="196.8" y="345.4">C328</text>
<text x="453.9" y="343.9">-</text>
<text x="45.7" y="352.1">0.1UF</text>
<text x="61" y="352.1">0.1UF</text>
<text x="77.5" y="352.1">0.1UF</text>
<text x="92.7" y="352.1">0.1UF</text>
<text x="106.7" y="352.1">0.1UF</text>
<text x="119.4" y="352.1">0.1UF</text>
<text x="130.8" y="352.1">0.1UF</text>
<text x="143.5" y="352.1">0.1UF</text>
<text x="154.9" y="352.1">0.1UF</text>
<text x="168.9" y="352.1">0.1UF</text>
<text x="182.9" y="349.6">0.1UF</text>
<text x="196.8" y="352.1">0.1UF</text>
<text x="316.6" y="359">R391</text>
<text x="330.9" y="358.9">2.49K</text>
<text x="421.1" y="359.4">AGND</text>
<text x="45.7" y="365.8">C200</text>
<text x="61" y="365.8">C197</text>
<text x="77.5" y="365.8">C198</text>
<text x="209.5" y="364.5">-15V</text>
<text x="92.7" y="367">C131</text>
<text x="106.7" y="367">C142</text>
<text x="119.4" y="367">C166</text>
<text x="130.8" y="367">C413</text>
<text x="143.5" y="367">C411</text>
<text x="154.9" y="367">C418</text>
<text x="168.9" y="367">C427</text>
<text x="182.9" y="368.3">C271</text>
<text x="182.9" y="371.2">0.1UF</text>
<text x="199.4" y="368.3">C373</text>
<text x="199.4" y="371.2">0.1UF</text>
<text x="223" y="370.8">AGND</text>
<text x="45.7" y="372.5">0.1UF</text>
<text x="61" y="372.5">0.1UF</text>
<text x="77.5" y="372.5">0.1UF</text>
<text x="92.7" y="373.7">0.1UF</text>
<text x="106.7" y="373.7">0.1UF</text>
<text x="119.4" y="373.7">0.1UF</text>
<text x="130.8" y="373.7">0.1UF</text>
<text x="143.5" y="373.7">0.1UF</text>
<text x="154.9" y="373.7">0.1UF</text>
<text x="168.9" y="373.7">0.1UF</text>
<text x="331.7" y="383">DRAWN</text>
<text x="332" y="387.3">Muthuvelu.D</text>
<text x="371.2" y="385.6">14 December 2012</text>
<text x="331.5" y="394.2">CHECKED</text>
<text x="331.5" y="399.3">Manju Reddy</text>
<text x="371.2" y="397">14 December 2012</text>
<text x="332.2" y="406.7">ENGINEER</text>
<text x="397.1" y="405.1">SIZE</text>
<text x="407.2" y="405.1">DWG. NO.</text>
<text x="434.9" y="407">&lt;Drawing Number&gt;</text>
<text x="483.9" y="405.4">SHEET</text>
<text x="503.6" y="406.4">5 of 23</text>
<text x="524.1" y="405.1">PROD</text>
<text x="524.6" y="407.7">REV.</text>
<text x="332" y="412.5">Muthuvelu.D</text>
<text x="407.2" y="411.5">FILE</text>
<text x="432.8" y="413.3">CCC_IOP-AM1_REVA.sch</text>
<text x="483.7" y="411.7">SCALE</text>
<text x="501.4" y="413">&lt;Scale&gt;</text>
<text x="523.6" y="412.3">REV_A</text>
</g>
<g font-size="2.2">
<text x="92.7" y="66.2">U39</text>
<text x="288.3" y="72.6">U43</text>
<text x="452.1" y="73.8">U44</text>
<text x="88.9" y="132.3">U47</text>
<text x="289.6" y="139.9">U48</text>
<text x="453.4" y="141.2">U54</text>
<text x="95.2" y="197">U57</text>
<text x="289.6" y="204.7">U58</text>
<text x="453.4" y="205.9">U59</text>
<text x="91.4" y="263.1">U60</text>
<text x="288.3" y="272">U61</text>
<text x="450.8" y="273.2">U64</text>
<text x="331.5" y="327.8">U121</text>
<text x="462.3" y="329.1">U52</text>
</g>
</svg>
